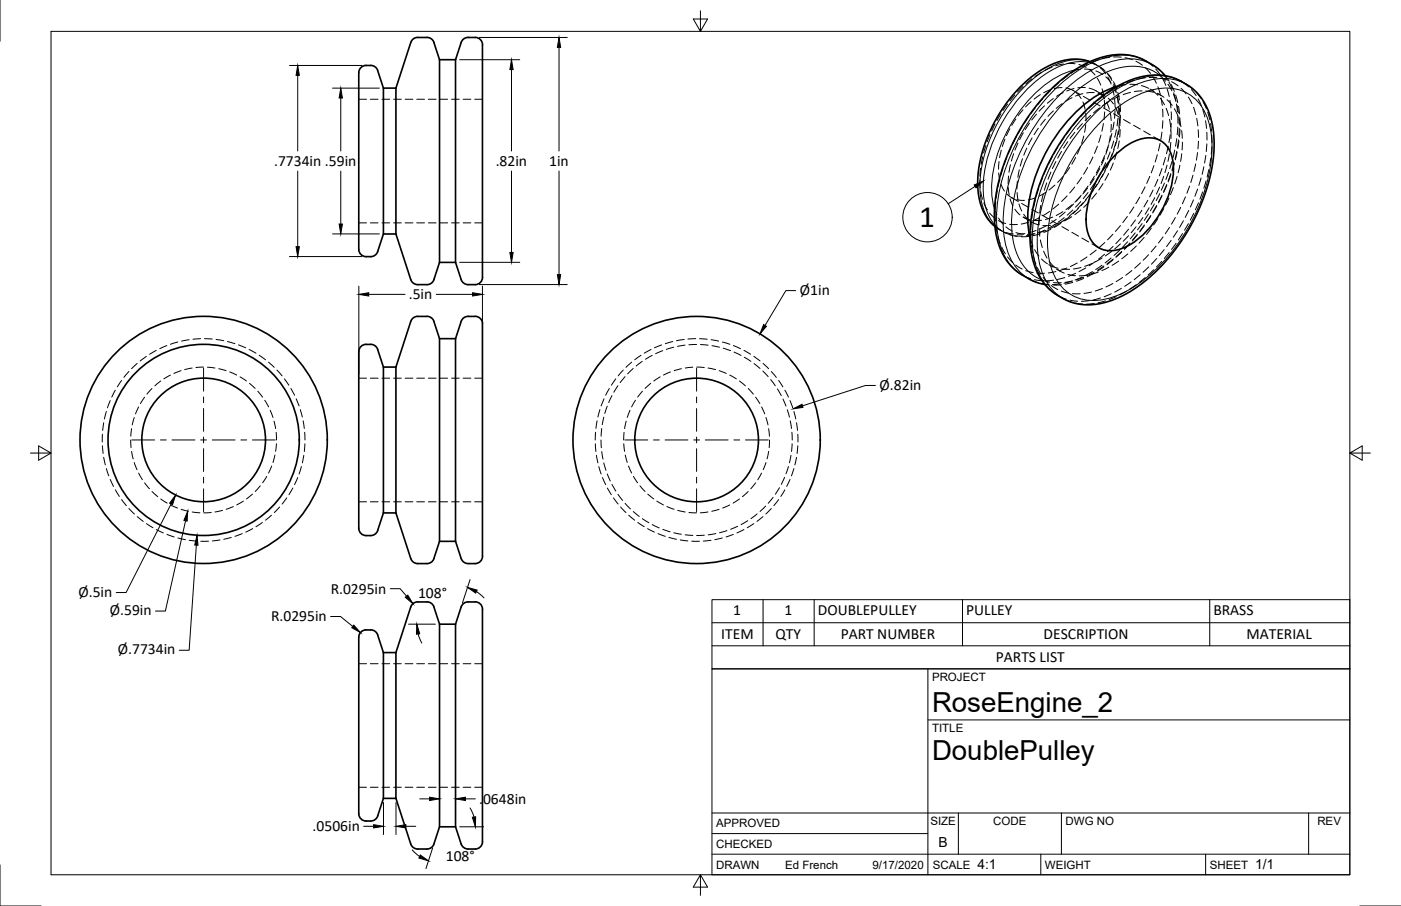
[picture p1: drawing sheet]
<svg xmlns="http://www.w3.org/2000/svg" width="432mm" height="279mm" viewBox="0 0 432 279" stroke-linecap="round" stroke-linejoin="round" font-family="sans-serif">
<!-- layer: Visible -->
<g fill="none" stroke="#000" stroke-width=".51">
<path d="M135.5 18.4v62.5M135.5 18.4l-1.8-5.3-.8-1.1-1.3-.5-3.3 .1-.9 .4-.8 1.1-4.6 14.1M135.5 18.4h4.9M140.4 18.4v62.5M144.3 11.6a4 4 0 0 1 3.8 .6 6.2 6.2 0 0 1 .6 4.2v61.5a40 40 0 0 1-.3 8.8 2.25 2.25 0 0 1-1.9 1.1h-2.2M144.3 11.5l-.9 .2-1.1 1-1.9 5.7M335.9 19l-2.9-.7-3.8 .1-3.9 1-3.9 1.9-3.3 2.3-4.3 3.9-3.3 3.9-3.3 4.9-2.2 4.4-2 5.5-1.1 4.5-.6 5.2 .4 4.6 1 3.9 1.5 2.7 2.4 2.8M118.2 27.2v45M118.2 27.2l-2-5.9a3.6 3.6 0 0 0-5.3 0 40.2 40.2 0 0 0-.3 9.1v45.4a3 3 0 0 0 1.6 3.3h.6a2.85 2.85 0 0 0 3.6-1.5l1.8-5.4M118.2 27.2h3.8M122 27.2v45M334.9 33.9l3.1-2.9 2.9-2.2 3-1.9 4-2 3.6-1.2 3-.5h3.2l2.7 .4 2.9 1.1 3.1 1.8 2.1 1.7 2 2.3 1.4 2.5 1.2 3.1 .8 3.8 .3 3.7-.1 4.3-.7 4.4-1 4.2-1.3 4.2-3.5 7.8-2.5 4.3-2.8 4.1-2.3 2.8-3.5 3.8-3.2 2.9-3.5 2.6-3.7 2.1-3 1.4-3.7 1.1-3.5 .4-3.5-.2-3.5-1.1-3.9-2.2-2.7-2.4-1.8-2.6-1.4-2.9-1.2-4.3-.4-4.8 .3-5.9 .8-4.5 1.7-5.8 1.9-5 2.7-5.2 3.2-5.1 2.9-3.9z"/>
<path d="M344.4 26.6a37 37 0 0 0-19.2 15.6 45.5 45.5 0 0 0-8.4 26.8l.7 4.3M359.1 23.3l-1.8-1.8-1.9-1.4-3.7-2-2.5-.9-2.5-.4-2.9 .1-2.6 .4-3.6 1-3 1.4-3.7 2.1-3.6 2.6-2.5 2.3-5.3 5.8-2.9 4-2.4 3.8-2.6 4.9-1.6 3.7-2.3 7.5-1.1 7.3-.1 3.5 .4 4.4 .7 3.1 .9 2.5 1.7 3.1 1.5 1.9 2.6 2.1 3.1 1.8 2.7 1.2 1.9 .4M343.2 48.3a17.2 17.2 0 0 1 10.6-5.8 7.2 7.2 0 0 1 7.6 6.5 26.6 26.6 0 0 1-6 20 19.4 19.4 0 0 1-12.8 8.3 7.2 7.2 0 0 1-7.6-6.5 26.6 26.6 0 0 1 6.1-20zM118.2 72.2h3.8M122 72.2l4.6 14 .8 1.1 1.3 .5h2.9l1.3-.5 .8-1.1 1.8-5.3M126.6 99.1l-4.6 14.1M126.6 99.1l.5-.8 1.2-.7h3.3l1.3 .4 .8 1.1M133.7 99.1l1.8 5.3M135.5 80.9h4.9M140.4 80.9l1.9 5.8 1.1 .9 .9 .2M142.1 99.1l-1.7 5.3M144.3 97.6a4 4 0 0 1 3.8 .6l.5 1 .1 .6"/>
<path d="M144.3 97.6l-1.3 .4-.9 1.1M148.7 99.8v64.1a40 40 0 0 1-.3 8.8 2.25 2.25 0 0 1-1.9 1.1h-2.2M110.6 108.5v53.3a3 3 0 0 0 1.6 3.3l.6 .1a2.85 2.85 0 0 0 3.6-1.6l1.8-5.4M116.4 107.8l1.8 5.4M116.4 107.8l-.2-.5a3.6 3.6 0 0 0-5.3 0l-.3 1.1M118.2 113.2v45M118.2 113.2h3.8M122 113.2v45M135.5 104.4v62.5M135.5 104.4h4.9M140.4 104.4v62.5M118.2 158.2h3.8"/>
<path d="M122 158.2l4.6 14 .8 1.2 1.3 .4h2.9l1.3-.4 .8-1.2 1.8-5.3M135.5 166.9h4.9M140.4 166.9l1.9 5.8 1.1 .9 .9 .2M135.5 192.5v62.5M135.5 192.5l-1.8-5.3-.8-1.2-1.3-.4-3.3 .1-.9 .3-.8 1.2-4.6 14.1M135.5 192.5h4.9M140.4 192.5v62.5M144.3 185.6a4 4 0 0 1 3.8 .7 6.2 6.2 0 0 1 .6 4.2v61.4a40 40 0 0 1-.3 8.8 2.25 2.25 0 0 1-1.9 1.1h-2.2M144.3 185.6l-.9 .2-1.1 .9-1.9 5.8M118.2 201.3v44.9M118.2 201.3l-2-5.9a3.6 3.6 0 0 0-5.3 0 39.9 39.9 0 0 0-.3 9.1v38.5a39.5 39.5 0 0 0 .3 9.1 3.6 3.6 0 0 0 5.3 0l2-5.9M118.2 201.3h3.8"/>
<path d="M122 201.3v44.9M118.2 246.2h3.8M122 246.2l4.6 14.1 .8 1.1 1.3 .4h2.9l1.3-.4 .8-1.1 1.8-5.3M135.5 255h4.9M140.4 255l1.9 5.7 1.1 .9 .9 .2"/>
<circle cx="62.8" cy="135.7" r="38.1"/>
<circle cx="62.8" cy="135.7" r="29.5"/>
<circle cx="62.8" cy="135.7" r="19.1"/>
<circle cx="214.7" cy="135.7" r="38.1"/>
<circle cx="214.7" cy="135.7" r="19.1"/>
</g>
<!-- layer: Hidden -->
<g fill="none" stroke="#000" stroke-width=".31">
<path d="M335.9 19l2.9 1.5 1.4 1M110.6 30.6h2.4M114.2 30.6h2.3M117.7 30.6h2.4M121.3 30.6h2.4M124.9 30.6h2.4M128.4 30.6h2.4M132 30.6h2.4M135.6 30.6h2.4M139.2 30.6h2.3M142.7 30.6h2.4M146.3 30.6h2.4"/>
<path d="M311.3 39.7l-1.1 2.1M313.1 36.7l-1.3 2M315.3 33.9l-1.5 1.8M317.3 38l-1.3 2M317.8 31.3l-1.7 1.7M319.5 35.2l-1.5 1.8M320 39.6l-1.3 1.9M320.6 29.2l-1.9 1.4M321.9 32.6l-1.6 1.7M322.2 36.8l-1.5 1.8M323.8 27.6l-2.1 1M324.7 34.2l-1.7 1.7"/>
<path d="M324.7 30.4l-1.9 1.5M327.3 27l-2.3 .3M327.4 32l-1.9 1.4M327.7 28.6l-2.1 1.1M328.5 27.1l2.2 .8M330.4 30.1l-2 1.2M330.8 27.9l2.1 1.2M331 27.3l-2.2 .7M331.7 28.6l1.5 1.8M333.6 38.1l-1.6 1.8M333.7 28.9l-2.2 .7M333.8 31.4l.6 2.3"/>
<path d="M333.9 29.7l2.1 1.2M334.5 27l-2.3 .1M334.6 34.9l.1 2.4M334.6 38.4l-.3 2.4M335.7 27.2l2.2 .9M336.1 35.6l-1.7 1.7M337 31.5l2.1 1.2M337.2 28.6l-2.3 .1M337.8 28l2.8 1.6M338.4 28.8l2.2 .8M338.9 28.7l1.5 1.8M338.9 33.3l-1.9 1.5"/>
<path d="M340.1 33.3l2.1 1.2M341 31.5l.9 2.2M341.1 22.3l1.5 1.9M341.6 30.3l1.6 1.7M341.9 31.3l-2 1.3M342.2 34.8l.3 2.4M342.5 38.4l-.1 2.3M343.2 25.2l.9 2.2M343.2 35.1l2 1.2M343.8 33.1l.8 2.1M344.5 28.5l.5 2.3M344.9 36.4l.3 2.3"/>
<path d="M345 29.6l-2.1 1.1M345 39.1l-.4 2.4M345.2 32l.1 2.4M345.2 39.9l-.1 2.4M345.3 35.6l-.1 2.4M346.3 36.9l2.1 1.1M347.1 26.1l-2.8 .5M348.3 26l2.3 .1M348.4 28.5l-2.2 .7M349.4 38.6l2.1 1.2M351.8 26.4l2.2 .8M352 28l-2.4 .3"/>
<path d="M353.2 28l2.3 .5M354.4 27.5l1.3 .7M355 27.9l1.8 1.5M356.7 28.9l2 1.1M356.7 28.8l1.2 .7M357.6 30.3l1.3 2M359.1 23.3l1.2 1.7M359.4 33.4l.8 2.2M359.7 30.8l1.6 1.7M360.4 36.8l.4 2.3M360.9 26.1l1 2.1M361.9 33.5l1.1 2.1"/>
<path d="M362.4 29.3l.6 2.3M363.2 32.8l.4 2.3M363.4 36.8l.6 2.3M363.6 36.3l.1 2.4M363.7 39.9l-.2 2.4M307.8 53.3l.4 2.4M307.9 49.8l-.1 2.4M308.5 56.8l1.1 2.1M308.6 46.3l-.5 2.3M309.7 42.9l-.8 2.3M310.3 59.8l2 1.4M310.7 57.8l.3 2.4"/>
<path d="M310.8 54.3l-.1 2.3M311.4 50.8l-.4 2.3M312.4 47.4l-.7 2.3M313.5 59.4l.3 2.3M313.6 55.9l-.2 2.3M313.8 44.1l-1 2.2M314.2 52.4l-.5 2.3M315.2 49l-.8 2.2M315.4 41l-1.1 2.1M316.5 45.7l-.9 2.2M318.1 42.5l-1.1 2.1M321.5 59.8l-.5 2.4"/>
<path d="M322.3 59.3l-2 1.2M322.6 56.4l-.7 2.3M323.9 53.1l-.9 2.2M325.1 57.1l-1.8 1.5M325.4 49.8l-1 2.2M327.2 46.7l-1.2 2.1M327.6 54.5l-1.6 1.8M329.1 43.7l-1.3 2M329.7 51.6l-1.4 2M331.3 40.8l-1.5 1.9M331.5 48.6l-1.2 2.1M333 45.3l-1 2.2"/>
<path d="M334 42l-.6 2.2M335.2 58l-1.5 1.8M337 58.8l-1.5 1.9M337.2 55.1l-1.3 1.9M337.9 59.5l-1.4 1.9M338.9 55.8l-1.3 2M339 52l-1.2 2M340 56.6l-1.4 2M340.4 48.7l-.9 2.2M340.6 52.7l-1.1 2.1M341.5 45.4l-.7 2.2M341.7 53.5l-1.1 2.1"/>
<path d="M342.1 49.4l-.9 2.2M342.2 41.9l-.4 2.3M343.1 50.3l-.9 2.2M343.4 46.1l-.8 2.2M344.2 46.9l-.7 2.3M344.4 42.7l-.7 2.2M345 43.5l-.5 2.3M352.5 40.4l2 1.2M355.6 42.2l2.1 1.2M357.4 57.7l-1 2.2M358.7 54.4l-.9 2.2M359.6 57.2l-1 2.2"/>
<path d="M359.7 50.9l-.7 2.3M360.4 47.4l-.4 2.4M360.8 43.9l-.2 2.4M360.9 53.8l-.9 2.3M360.9 40.3v2.4M361.6 57.8l-.9 2.2M361.9 50.4l-.6 2.3M362.8 54.4l-.7 2.3M362.8 47l-.6 2.3M363.4 43.5l-.4 2.3M363.6 50.9l-.5 2.4M364.2 40.3l.2 2.4"/>
<path d="M364.2 47.4l-.3 2.4M364.4 43.8l-.1 2.4M110.6 68.7h2.4M114.2 68.7h2.3M117.7 68.7h2.4M121.3 68.7h2.4M124.9 68.7h2.4M128.4 68.7h2.4M132 68.7h2.4M135.6 68.7h2.4M139.2 68.7h2.3M142.7 68.7h2.4"/>
<path d="M146.3 68.7h2.4M306.6 69.9l3.5 2M311.2 72.4l2.3 .5M311.3 61.3l.9 2.2M311.7 60.9l2.2 1.2M312.8 64.5l1.6 1.8M313.4 61.6l2.3 .2M314 62.9l.9 2.2M314.9 62.7l2 1.2M315.3 66.9l2.2 .9M315.4 67l2.7 1.6M315.5 66.1l1.6 1.7"/>
<path d="M317.1 72.9l-2.4 .1M317.5 73.3l.9 2.6M318 64.5l2 1.2M318.1 68.5l2.2 .9M318.9 77l1.3 2M319.2 61l-2.3 .6M320.3 70.4l.2 2.4M320.3 66.9l-.1 2.4M320.6 72.1l-2.3 .6M320.7 74l.5 2.3M320.8 63.3l-.4 2.4M321 79.9l1.8 1.5"/>
<path d="M321 67.9l-2.3 .1M321.1 66.3l2 1.2M321.6 77.4l1.1 2.2M323.8 69.5l-2.4 .1M323.9 70.7l-2.2 1M324.2 68.1l2 1.2M324.4 67l-2.2 .7M326.9 68.9l-2 1.2M327.2 68.5l-2.3 .8M327.3 69.9l2 1.2M327.6 65.3l-2.1 1.2M329.8 66.7l-1.9 1.5"/>
<path d="M330.3 66.8l-2 1.2M330.4 71.6l2 1.2M330.4 63.2l-1.9 1.4M332.4 64.3l-1.7 1.6M333 60.7l-1.7 1.7M333.1 64.7l-1.8 1.5M333.5 73.4l2 1.2M334.8 61.6l-1.6 1.8M335.7 62.3l-1.7 1.6M336.5 75.2l2.2 1.2M339.7 79.6l-2.1 1.2M342.6 77.5l-1.9 1.4"/>
<path d="M345.3 75.2l-1.8 1.6M345.7 77.8l-1.8 1.6M347.6 78.3l-1.9 1.5M347.8 72.7l-1.6 1.7M348.2 75.2l-1.7 1.7M350.1 70l-1.5 1.8M350.2 75.9l-1.7 1.6M350.5 72.5l-1.5 1.8M352.3 67.1l-1.4 1.9M352.6 73.2l-1.6 1.8M352.7 69.6l-1.5 2M354.2 64.1l-1.3 2"/>
<path d="M354.6 66.7l-1.3 2M354.8 70.4l-1.4 1.9M355.9 60.9l-1.1 2.1M356.5 63.6l-1.2 2.1M356.8 67.4l-1.3 2M358.1 60.5l-1.1 2.1M358.7 64.3l-1.2 2.1M360.3 61.1l-1.1 2.2M322 87.7l1.6 .2M323.2 81.6l1.3 .7M323.4 80.6l1.6 1.7M323.9 81.9l2.2 .8"/>
<path d="M325.5 82.9l1.2 .7M325.9 83.1l2.1 1.1M327.2 87.8l-2.4 .1M327.3 83l2.3 .1M329.1 84.6l2.4 .4M330.6 87.1l-2.3 .5M333.2 82.5l-2.4 .5M334 85.9l-2.2 .8M335 84.9l-2.3 .2M336.5 81.3l-2.2 .8M337.2 84.2l-2.1 1.2M338.5 83.9l-2.3 .7"/>
<path d="M340.2 82.3l-2 1.3M341.7 82.4l-2.1 1.1M343 80.2l-1.8 1.4M344.8 80.5l-2 1.3M37.5 117.3l-1.3 2M39.7 114.6l-1.5 1.8M42.3 112.1l-1.7 1.6M45.1 109.9l-1.9 1.4M46.8 119.8l-1.5 1.8M48.2 108.1l-2.1 1.1M49.5 117.5l-1.8 1.5M51.4 106.6l-2.2 .9"/>
<path d="M52.5 115.7l-2 1.1M54.8 105.5l-2.3 .7M55.8 114.3l-2.2 .9M58.3 104.8l-2.3 .4M59.2 113.5l-2.3 .5M61.8 104.5l-2.3 .1M62.7 113.2l-2.3 .1M63 104.4l2.4 .2M63.9 113.2l2.4 .3M66.6 104.7l2.3 .4M67.4 113.7l2.3 .6M70.1 105.3l2.3 .7"/>
<path d="M70.8 114.7l2.2 1M73.5 106.4l2.2 .9M74 116.2l1.9 1.3M76.8 107.8l2.1 1.1M76.9 118.2l1.7 1.6M79.9 109.6l1.9 1.4M82.8 111.7l1.7 1.6M85.4 114.1l1.5 1.8M87.7 116.8l1.3 2M89.7 119.8l1.1 2.1M110.6 116.6h2.4M114.2 116.6h2.3"/>
<path d="M117.7 116.6h2.4M121.3 116.6h2.4M124.9 116.6h2.4M128.4 116.6h2.4M132 116.6h2.4M135.6 116.6h2.4M139.2 116.6h2.3M142.7 116.6h2.4M146.3 116.6h2.4M187.8 119.8l-1.1 2.1M189.8 116.8l-1.4 2M190.5 119l-1.3 2"/>
<path d="M192.1 114.1l-1.6 1.8M192.6 116.2l-1.5 1.8M194.7 111.7l-1.8 1.6M195.2 113.6l-1.8 1.7M197.6 109.6l-2 1.4M198 111.4l-1.9 1.5M200.6 118.2l-1.8 1.6M200.7 107.8l-2.1 1.1M201 109.6l-2.1 1.2M203.5 116.2l-2 1.3M203.9 106.4l-2.2 .9M204.3 108.1l-2.2 1"/>
<path d="M206.7 114.7l-2.2 1M207.3 105.3l-2.2 .7M207.6 107.1l-2.2 .6M210 113.7l-2.2 .6M210.9 104.7l-2.4 .4M211.1 106.4l-2.3 .4M213.5 113.2l-2.3 .3M214.4 104.4l-2.4 .2M214.7 106.2l-2.4 .1M214.7 113.2l2.4 .1M215.6 104.5l2.4 .1M215.9 106.3l2.3 .1"/>
<path d="M218.2 113.5l2.3 .5M219.2 104.8l2.3 .4M219.4 106.6l2.3 .5M221.7 114.3l2.2 .9M222.7 105.5l2.2 .7M222.9 107.4l2.2 .7M224.9 115.7l2 1.1M226 106.6l2.2 .9M226.3 108.6l2.1 1M227.9 117.5l1.8 1.5M229.3 108.1l2.1 1.1M229.4 110.2l2 1.2"/>
<path d="M230.6 119.8l1.6 1.8M232.3 109.9l2 1.4M232.4 112.1l1.9 1.5M235.1 114.4l1.6 1.7M235.2 112.1l1.7 1.6M237.5 117.1l1.5 1.9M237.7 114.6l1.6 1.8M239.6 119.9l1.2 2.1M240 117.3l1.3 2M31.6 133.9l-.1 2.4M31.6 137.5l.2 2.3M32 130.4l-.4 2.3"/>
<path d="M32.8 126.9l-.6 2.3M34 123.5l-.9 2.3M35.5 120.3l-1.1 2.1M40.3 135.7l.1 2.3M40.5 132.2l-.2 2.3M40.6 139.2l.4 2.3M41.4 128.8l-.7 2.2M42.7 125.5l-.9 2.1M44.6 122.5l-1.3 2M79.5 120.7l1.4 1.8M81.6 123.4l1.2 2.1M83.3 126.5l.8 2.2"/>
<path d="M84.5 129.9l.4 2.3M85.1 133.3l.1 2.4M85.2 136.8l-.3 2.4M91.3 123l.9 2.2M92.6 126.3l.6 2.3M93.4 129.8l.4 2.3M93.9 133.3l.1 2.4M94 136.9l-.2 2.3M183.5 136.9l.2 2.3M183.6 133.3l-.1 2.4M184 129.8l-.3 2.3M184.9 126.3l-.6 2.3"/>
<path d="M185.2 135.7l.1 2.4M185.5 132.1l-.2 2.4M185.5 139.3l.3 2.3M186.1 128.7l-.5 2.3M186.2 123l-.9 2.2M187.2 125.2l-.8 2.3M188.6 122l-1 2.1M192.3 136.8l.2 2.4M192.3 133.3l-.1 2.4M193 129.9l-.5 2.3M194.2 126.5l-.9 2.2M195.9 123.4l-1.2 2.1"/>
<path d="M198 120.7l-1.5 1.8M232.9 122.5l1.3 2M234.7 125.5l1 2.1M236.1 128.8l.6 2.2M236.9 139.2l-.5 2.3M236.9 132.2l.3 2.3M237.2 135.7l-.1 2.3M241.3 123.1l1 2.1M241.9 120.3l1.1 2.1M242.7 126.4l.6 2.2M243.5 123.5l.8 2.3M243.6 129.8l.3 2.3"/>
<path d="M244.1 133.3l.1 2.4M244.1 136.9l-.2 2.3M244.7 126.9l.6 2.3M245.5 130.4l.3 2.3M245.9 133.9v2.4M245.9 137.5l-.2 2.3M32 141l.5 2.4M32.8 144.5l.7 2.2M34 147.9l1 2.1M35.6 151.1l1.2 2M37.5 154.1l1.4 1.8M39.7 156.8l1.7 1.7"/>
<path d="M41.4 142.6l.8 2.2M42.3 159.3l1.9 1.5M42.7 145.9l1.2 2.1M44.6 148.9l1.5 1.8M46.9 151.6l1.7 1.6M49.6 153.9l1.9 1.3M52.6 155.7l2.1 1M55.8 157.1l2.3 .6M59.2 157.9l2.4 .2M65.1 158.1l-2.3 .1M68.6 157.4l-2.3 .5M71.9 156.2l-2.2 .9"/>
<path d="M75 154.5l-2 1.2M77.8 152.4l-1.8 1.5M80.2 149.8l-1.5 1.8M82.2 146.9l-1.3 2M83.7 158.9l-1.9 1.5M83.8 143.7l-1 2.2M84.7 140.3l-.6 2.3M86.2 156.4l-1.7 1.7M88.4 153.5l-1.4 1.9M90.3 150.5l-1.3 2.1M91.8 147.3l-1 2.2M92.9 143.9l-.7 2.3"/>
<path d="M93.6 140.4l-.4 2.3M110.6 154.7h2.4M114.2 154.7h2.3M117.7 154.7h2.4M121.3 154.7h2.4M124.9 154.7h2.4M128.4 154.7h2.4M132 154.7h2.4M135.6 154.7h2.4M139.2 154.7h2.3M142.7 154.7h2.4M146.3 154.7h2.4"/>
<path d="M183.8 140.4l.5 2.3M184.6 143.9l.7 2.3M185.7 147.3l1 2.2M186.1 142.7l.7 2.3M187.2 146.2l.9 2.1M187.2 150.5l1.2 2.1M188.6 149.4l1.2 2M189.1 153.5l1.4 1.9M190.5 152.4l1.4 1.9M191.3 156.4l1.6 1.7M192.7 155.2l1.6 1.8M192.7 140.3l.6 2.3"/>
<path d="M193.7 143.7l1 2.2M193.8 158.9l1.8 1.5M195.2 157.8l1.8 1.5M195.2 146.9l1.3 2M197.2 149.8l1.6 1.8M198 160l2 1.2M199.6 152.4l1.9 1.5M202.4 154.5l2.1 1.2M205.5 156.2l2.3 .9M208.9 157.4l2.3 .5M212.3 158.1l2.4 .1M218.2 157.9l-2.3 .2"/>
<path d="M221.6 157.1l-2.2 .6M224.9 155.7l-2.2 1M227.9 153.9l-2 1.3M230.6 151.6l-1.8 1.6M232.9 148.9l-1.5 1.8M233.3 158.5l-1.8 1.4M234.7 145.9l-1.1 2.1M235.2 159.3l-1.9 1.5M236 156.1l-1.7 1.6M236.1 142.6l-.9 2.2M237.7 156.8l-1.7 1.7M238.3 153.4l-1.5 1.8"/>
<path d="M240 154.1l-1.5 1.8M240.2 150.4l-1.2 2M241.8 147.2l-1 2.2M241.9 151.1l-1.2 2M243 143.9l-.7 2.2M243.5 147.9l-1 2.1M243.8 140.4l-.5 2.3M244.7 144.5l-.8 2.2M245.5 141l-.5 2.4M45.1 161.5l2 1.3M48.2 163.3l2.1 1.1M51.4 164.8l2.3 .8"/>
<path d="M54.8 165.9l2.3 .5M58.3 166.6l2.4 .3M64.3 166.9h-2.4M67.8 166.5l-2.4 .3M71.3 165.8l-2.3 .5M74.7 164.6l-2.3 .8M77.9 163l-2.1 1.1M80.9 161.1l-2 1.3M196.6 161.1l2 1.3M199.6 163l2.1 1.1M201 161.8l2.2 1M202.8 164.6l2.2 .8"/>
<path d="M204.3 163.2l2.2 .8M206.2 165.8l2.3 .5M207.7 164.3l2.3 .5M209.7 166.5l2.3 .3M211.2 164.9l2.3 .2M213.2 166.9h2.4M217.1 165.1h-2.4M219.1 166.6l-2.3 .3M220.6 164.5l-2.3 .4M222.6 165.9l-2.3 .5M224 163.6l-2.2 .7M226 164.8l-2.2 .8"/>
<path d="M227.4 162.3l-2.2 .9M229.3 163.3l-2.2 1.1M230.5 160.6l-2.1 1.2M232.3 161.5l-2 1.3M110.6 204.7h2.4M114.2 204.7h2.3M117.7 204.7h2.4M121.3 204.7h2.4M124.9 204.7h2.4M128.4 204.7h2.4M132 204.7h2.4M135.6 204.7h2.4"/>
<path d="M139.2 204.7h2.3M142.7 204.7h2.4M146.3 204.7h2.4M110.6 242.8h2.4M114.2 242.8h2.3M117.7 242.8h2.4M121.3 242.8h2.4M124.9 242.8h2.4M128.4 242.8h2.4M132 242.8h2.4M135.6 242.8h2.4M139.2 242.8h2.3"/>
<path d="M142.7 242.8h2.4M146.3 242.8h2.4"/>
</g>
<!-- layer: Visible Narrow -->
<path d="M335.5 19.2a19 19 0 0 0-14.4 4.4 46.5 46.5 0 0 0-18.1 34.6 16.9 16.9 0 0 0 3.6 11.2M335.9 19a15.8 15.8 0 0 0-13.4 2.4 46.2 46.2 0 0 0-20.5 35.6 16.5 16.5 0 0 0 4.7 12.8M353.1 18.8a16.8 16.8 0 0 0-15.3 0 50.7 50.7 0 0 0-22.8 22 53.1 53.1 0 0 0-7.8 28.7 19.3 19.3 0 0 0 6.5 14.4l1.4 .9M355.1 19.9a16.8 16.8 0 0 0-15.3 .1 50.7 50.7 0 0 0-22.8 22 53.1 53.1 0 0 0-7.8 28.7 19.3 19.3 0 0 0 6.5 14.4l1.4 .9M331.2 21.6a30.6 30.6 0 0 0-16.7 12.3 41.1 41.1 0 0 0-8.8 26.4l.8 4.2M339.5 37.3a32.8 32.8 0 0 1 18.1-10 13.2 13.2 0 0 1 14.8 9.8 37.5 37.5 0 0 1-1.7 23.5 55.7 55.7 0 0 1-22.5 28.6 19.6 19.6 0 0 1-15.9 2.7 14.1 14.1 0 0 1-8.8-11 43 43 0 0 1 4-26.1 60.4 60.4 0 0 1 12-17.5zM357.3 23.1a14.8 14.8 0 0 0-14.1-1.7 42.7 42.7 0 0 0-19.9 15.8 55.7 55.7 0 0 0-11.5 32.4 18.8 18.8 0 0 0 6.7 15.4l2.5 1.3M364.1 25.1a16.8 16.8 0 0 0-15.3 0 50.7 50.7 0 0 0-22.8 22 53.1 53.1 0 0 0-7.8 28.7 19.3 19.3 0 0 0 6.5 14.4l1.4 .9M365.6 26a16.8 16.8 0 0 0-15.3 0 50.7 50.7 0 0 0-22.8 22 53.1 53.1 0 0 0-7.8 28.7 19.3 19.3 0 0 0 6.5 14.4l1.4 .9" fill="none" stroke="#000" stroke-width=".31"/>
<!-- layer: Hidden Narrow -->
<g fill="none" stroke="#000" stroke-width=".31">
<path d="M327.7 19.7l-2.3 .6M328.9 19.6l2.4 .1M332.5 19.9l2.3 .9M335.3 19.7l-2.2 1M335.5 19.2l2.2 .8M335.9 19l2.4 1.3M338.6 18.4l-2.3 .8M342 17.7l-2.3 .4M343.2 17.6h2.4M346.7 17.8l2.3 .6M350.1 18.9l2 1.2M353.1 18.8l2.3 1.7"/>
<path d="M355.1 19.9l2.3 1.7M306.7 38.2l-1.1 2.2M308.5 35.1l-1.2 2.1M310.5 32.1l-1.4 2M312.8 29.3l-1.5 1.8M315 39.1l-1.1 2M315.3 26.7l-1.7 1.7M317 36.1l-1.3 1.9M318 24.3l-1.8 1.6M319.1 33.2l-1.4 1.9M321 22.3l-2 1.3M321.4 30.5l-1.6 1.8"/>
<path d="M323.8 27.9l-1.7 1.7M324.3 20.7l-2.2 1M326.4 25.5l-1.8 1.6M329.2 23.3l-1.9 1.4M330.1 39.5l-1.5 1.9M332.1 21.3l-2 1.3M332.3 36.8l-1.5 1.8M333.1 21.3l-1.9 .3M334.2 21.3l2.4 .3M334.8 34.2l-1.7 1.7M335.7 21.4l1.8 1.7M337.4 31.8l-1.8 1.6"/>
<path d="M337.8 21.9l2.1 1.1M338.2 24.1l1.1 2.1M338.8 20.5l1.8 1.5M339.2 21l1.6 1.8M339.7 27.4l.5 2.3M340.1 38.1l-.5 2.4M340.1 29.6l-1.8 1.5M340.4 30.9l.1 2.4M340.5 34.5l-.2 2.4M340.8 23.7l1.6 1.8M341.4 22.9l1.3 1.9M341.4 23.7l1.1 2.2"/>
<path d="M342.8 27.1l.5 2.3M343 26.5l1 2.1M343.1 27.6l-2 1.3M343.2 25.9l.8 2.3M343.4 37.7l-.5 2.3M343.5 30.5l.2 2.4M343.7 34.1l-.2 2.4M344.3 29.4l.3 2.3M344.4 29.8l.5 2.3M344.6 36.5l-.3 2.3M344.7 32.9v2.4M345 33.3l.1 2.3"/>
<path d="M345.1 36.9l-.3 2.3M346.2 26l-2.1 1.1M349.5 24.7l-2.2 .8M353 24l-2.3 .4M353 20.9l1.6 1.7M354.2 23.9h2.4M355.3 23.6l1.1 2.1M356.2 21.3l1.5 1.9M356.9 26.8l.7 2.2M357.3 23.2l1.9 1.8M357.7 24.1l2.3 .6M357.8 30.2l.4 2.3"/>
<path d="M358.2 22.5l1.5 1.8M358.3 24.2l1 2.2M358.3 33.7l.1 2.3M358.4 37.2l-.2 2.4M359.7 27.5l.7 2.3M360 26l1.2 2M360.3 25.3l1 2.2M360.6 30.9l.3 2.4M361 34.5v2.4M361 38l-.2 2.4M361.1 25.2l2 1.3M361.7 29.1l.8 2.2"/>
<path d="M361.7 28.6l.7 2.3M362.6 32.1l.3 2.3M362.8 32.5l.4 2.3M363 35.6l.1 2.4M363 39.2l-.2 2.4M363.3 36l.2 2.4M363.5 39.6l-.2 2.4M364 27.2l1.6 1.8M364.1 25.1l2.3 1.7M365.6 26l2.3 1.7M366.3 29.9l1.1 2.1M367.2 27.6l1.5 1.9"/>
<path d="M367.9 33.1l.7 2.2M368.7 28.5l1.5 1.9M368.8 36.5l.4 2.3M369.3 30.5l1 2.2M370.7 33.8l.6 2.3M370.8 31.4l1 2.1M371.6 37.2l.3 2.4M372.2 34.6l.7 2.4M373.1 38.1l.3 2.4M302 55.5l.1 2.4M302.2 51.9l-.2 2.4M302.3 59.1l.5 2.3"/>
<path d="M302.9 48.3l-.5 2.4M303.9 44.9l-.7 2.3M305.1 41.5l-.9 2.2M307.4 58.8l-.4 2.3M308.1 55.3l-.5 2.3M309.1 51.9l-.7 2.3M310.3 48.6l-.8 2.2M311.7 45.3l-1 2.2M313.3 42.1l-1.1 2.1M320.1 58.2l-.7 2.3M321.3 54.9l-.8 2.2M322.7 51.6l-1 2.2"/>
<path d="M324.3 48.5l-1.1 2M326 45.4l-1.2 2M328 42.4l-1.3 2M331.2 57.7l-1.5 1.8M333.4 54.7l-1.4 2M335.2 51.6l-1.2 2.1M335.3 59.4l-1.4 1.9M335.4 57.3l-1.4 2M336.1 59.8l-1.5 1.9M336.8 48.4l-1 2.2M337.3 54.3l-1.3 2.1M337.4 56.4l-1.4 2"/>
<path d="M338.1 56.9l-1.3 1.9M338.2 45.1l-.9 2.2M339 51.2l-1.1 2.1M339.2 53.4l-1.2 2M339.3 41.6l-.7 2.3M339.9 53.8l-1.2 2.1M340.5 48l-1 2.1M340.8 50.2l-1.1 2.1M341.5 50.6l-1 2.1M341.7 44.6l-.8 2.2M342.2 46.9l-.9 2.2M342.7 41.2l-.6 2.3"/>
<path d="M342.9 47.3l-.9 2.2M343.3 43.5l-.7 2.2M343.9 43.9l-.7 2.3M344.1 40l-.5 2.3M344.7 40.4l-.5 2.3M352.9 57.6l-1 2.1M354.4 54.4l-1 2.2M355.4 58.6l-1.1 2.1M355.6 51.1l-.8 2.2M356.7 47.7l-.7 2.3M356.8 55.3l-.9 2.2M357.4 59.7l-1.1 2.2"/>
<path d="M357.5 44.2l-.5 2.3M358.1 40.7l-.3 2.4M358.1 52l-.8 2.2M358.9 56.5l-1 2.2M359.2 48.6l-.7 2.3M359.6 56.9l-1 2.2M360 45.1l-.5 2.3M360.2 53.1l-.9 2.3M360.7 41.6l-.4 2.3M360.8 53.6l-.8 2.2M361.2 49.7l-.7 2.3M361.9 50.1l-.7 2.3"/>
<path d="M362.1 46.3l-.6 2.3M362.7 46.7l-.5 2.3M362.7 42.8l-.4 2.3M363.2 43.1l-.3 2.4M366.6 57.4l-.8 2.2M367.7 54l-.7 2.3M368.5 50.6l-.5 2.3M369.1 47.1l-.4 2.3M369.1 58.3l-.8 2.2M369.3 40l.1 2.4M369.4 43.5l-.2 2.4M370.2 54.9l-.7 2.3"/>
<path d="M370.6 59.2l-.8 2.2M371 51.4l-.5 2.4M371.6 47.9l-.3 2.4M371.7 55.8l-.7 2.3M372 40.8v2.4M372 44.4l-.2 2.3M372.6 52.3l-.6 2.3M373.2 48.8l-.4 2.3M373.5 41.7v2.3M373.5 45.2l-.2 2.4M303.2 62.6l1.1 2.1M305 65.7l1.7 1.7"/>
<path d="M306.5 64.5l.7 1.7M306.6 69.4l1.8 1.5M306.6 69.8l2.3 1.4M306.7 65.8l.1 2.4M306.9 62.3l-.2 2.3M306.9 69.4l.4 2.3M307.6 72.9l.7 2.2M307.7 68l2.3 .9M307.8 67.2l1.4 2M308.7 76.2l1.2 2.1M309.4 71.6l2.2 .8M310 71.7l2.3 .5"/>
<path d="M310 70l2 1.3M310.5 79.2l1.6 1.8M311.1 69.2h2.5M312.8 72.7l2.3 .1M313.1 71.7l2.3 .5M315.9 72l-2.4 .2M317.1 68.5l-2.4 .6M317.7 72.1l.1 2.4M317.9 68.6l-.2 2.4M317.9 75.7l.4 2.3M318.3 65.1l-.3 2.3M318.5 79.2l.8 2.2"/>
<path d="M318.6 72.2l-2.3 .5M319 72l-2.3 .3M319.1 61.6l-.5 2.3M319.3 71.1l-2.3 .7M320.4 67.1l-2.2 1M322 71l-2.2 .9M322.4 71l-2.2 .8M322.5 69.6l-2.1 1M323.5 65.2l-2 1.3M325.1 69.2l-2.1 1.2M325.5 67.6l-1.9 1.4M325.6 69.4l-2.1 1.1"/>
<path d="M326.3 62.9l-1.8 1.6M328 67.1l-1.9 1.5M328.3 65.4l-1.8 1.5M328.6 67.4l-2 1.4M328.9 60.4l-1.7 1.7M330.6 64.7l-1.7 1.7M330.9 62.9l-1.7 1.7M331.3 65.1l-1.8 1.6M333.1 62.2l-1.6 1.7M333.2 60.2l-1.5 1.8M333.8 62.5l-1.7 1.8M335 79.2l-2 1.3"/>
<path d="M337.9 77.1l-1.9 1.5M340.4 78.4l-1.8 1.5M340.5 74.8l-1.7 1.6M342.5 79.6l-1.9 1.5M343 72.2l-1.6 1.8M343.1 79.9l-1.9 1.4M343.1 76l-1.8 1.6M345.1 77.2l-1.8 1.6M345.3 69.6l-1.5 1.8M345.5 73.4l-1.6 1.7M345.7 77.5l-1.7 1.6M347.5 66.8l-1.4 1.8"/>
<path d="M347.6 74.6l-1.7 1.7M347.8 70.7l-1.5 1.8M348.2 75l-1.6 1.7M349.5 63.8l-1.4 2M349.9 71.8l-1.6 1.9M350 67.8l-1.4 1.9M350.6 72.2l-1.6 1.9M351.3 60.8l-1.2 2M351.9 64.8l-1.3 2M352 69l-1.4 1.9M352.7 69.4l-1.4 1.9M353.8 61.8l-1.2 2"/>
<path d="M354 66l-1.3 2M354 78.6l-1.7 1.7M354.7 66.4l-1.3 2M355.8 62.9l-1.2 2.1M356.3 75.9l-1.5 1.8M356.5 79.7l-1.6 1.8M356.5 63.4l-1.2 2M358.1 60.2l-1 2.1M358.5 73.1l-1.5 1.9M358.8 77l-1.5 1.8M360.3 77.9l-1.5 1.8M360.4 70.1l-1.3 2"/>
<path d="M361 74.1l-1.5 2M362.3 67.1l-1.2 2M362.5 75l-1.4 1.9M362.9 71.2l-1.3 2M363.9 63.9l-1.1 2.1M364.5 72l-1.3 2M364.7 68.1l-1.2 2M365.4 60.7l-1 2.2M366.3 69l-1.2 2M366.4 64.9l-1.1 2.1M367.8 61.6l-.9 2.2M367.9 65.8l-1.1 2.1"/>
<path d="M369.4 62.5l-1 2.2M313 81.7l2 1.3M315.1 84.8l2.5 1.1M316.1 83.4l2.3 .7M317.1 86l2.6 1.1M318.8 86.3l2.3 .3M319.6 84.2l2.3 .1M319.7 82.5l1.1 2.1M320.8 87.4l2.4 .3M321 86.3l2.5 .7M321.5 85.6l1.6 1.7M324 88.1l2 1.2"/>
<path d="M324.7 87.1l2.4 .1M324.7 86.4l-2.4 .2M325.4 83.7l-2.3 .5M326 91.1l2.6 1.2M326.7 87.6l-2.3 .2M327.1 89.8l2.3 .6M327.6 92l2.6 1.2M328.2 85.6l-2.3 .6M328.8 82.7l-2.2 .7M329.8 92.6l2.3 .3M330.2 86.7l-2.3 .7M330.6 90.6h2.3"/>
<path d="M330.6 86.6l-2.3 .5M331.3 93.5l2.4 .3M331.5 84.3l-2.2 .9M332 81.1l-2.1 1.1M333.5 85.4l-2.2 1M334 85.5l-2.3 .8M334.7 82.6l-2.1 1.2M335.7 92.7l-2.4 .2M336.4 90.1l-2.3 .4M336.7 83.8l-2.1 1.1M337.2 83.9l-2.1 1.1M337.2 93.6l-2.3 .2"/>
<path d="M337.6 80.6l-1.9 1.4M339.2 91.9l-2.3 .6M339.7 81.8l-2 1.3M339.8 89l-2.3 .7M340.2 82l-2 1.4M340.7 92.8l-2.3 .6M342.5 90.6l-2.2 .9M343 87.4l-2.1 1.1M344 91.5l-2.2 .9M345.6 88.9l-2 1.2M346 85.6l-2 1.2M347.2 89.8l-2.1 1.2"/>
<path d="M348.6 87l-2 1.3M348.8 83.4l-1.8 1.5M350.2 87.8l-2 1.4M351.4 84.7l-1.8 1.5M351.5 81.1l-1.8 1.6M353 85.6l-1.9 1.5M354.1 82.3l-1.8 1.6M355.6 83.2l-1.8 1.6M358.1 80.6l-1.7 1.7"/>
</g>
<!-- layer: Border -->
<path d="M0 0v12.7M15.7 9.7h400.3v260.1h-400.3zM215.9 3.3v6.4l-2.2-3.8h4.4l-2.2 3.8M9.4 139.7h6.3l-3.8-2.2v4.4l3.8-2.2M416 139.7l3.8 2.2v-4.4l-3.8 2.2h6.4M0 266.7v12.7h12.7M215.9 269.8l2.2 3.8h-4.4l2.2-3.8v6.3M419.1 279.4h12.7" fill="none" stroke="#000" stroke-width=".31"/>
<!-- layer: Titleblock -->
<path d="M219.4 206.3h196.6v63.5h-196.6zM286 206.3v63.5M286 222h130M219.4 257.1h66.6M219.4 250.7h196.6M295.4 250.7v12.7M327.1 250.7v12.7M403.3 250.7v12.7M219.4 263.4h196.6M320.8 263.4v6.4M371.6 263.4v6.4" fill="none" stroke="#000" stroke-width=".31"/>
<!-- layer: Center Lines -->
<g fill="none" stroke="#000" stroke-width=".31">
<path d="M62.7 113.6v7M214.7 113.6v7M40.6 135.7h7.1M49.5 135.7h1.7M53 135.7h7.1M61.8 135.7h1.8M62.7 122.4v1.8M62.7 126v7M62.7 134.8v1.8M62.7 138.4v7M65.4 135.7h7.1M74.2 135.7h1.8"/>
<path d="M77.8 135.7h7M192.6 135.7h7M201.4 135.7h1.8M205 135.7h7M213.8 135.7h1.8M214.7 122.4v1.8M214.7 126v7M214.7 134.8v1.8M214.7 138.4v7M217.4 135.7h7M226.2 135.7h1.8M229.8 135.7h7"/>
<path d="M62.7 147.2v1.8M62.7 150.7v7.1M214.7 147.2v1.8M214.7 150.7v7.1"/>
</g>
<!-- layer: Dimensions -->
<g fill="none" stroke="#000" stroke-width=".31">
<path d="M141.7 18.4h18.5M147.7 11.6h27.1M172.3 14.6v32M89.2 20.2h22.4M91.8 23.2v23.4M102.5 27.2h14.4M105 30.2v16.4M157.6 21.5v25.1M91.8 52.8v23.3M105 52.8v16.3M157.6 52.8v25.1M172.3 52.7v32"/>
<path d="M89.2 79.1h22.4M102.5 72.1h14.4M110.6 88.2v27.2M113.6 90.8h11.2M134.5 90.8h11.1M141.7 80.9h18.5M147.7 87.8h27.1M148.7 88.2v27.2M245.3 89.6h-3.1l-6.4 10.8M269.8 118.9h-3l-19.5 6.3M52.7 155.4l-13.8 27.3h-3.1M57.2 160.6l-6.2 27.8h-3.1"/>
<path d="M60.5 168.1l-2.2 32.4h-3.1M144.9 178.7l-2.4 7.3M101.9 190.1h3l3.8 3.1M120.3 181.5h3l2 2.4M125.9 192.5h8.3M128.9 195.5l1.1 2.8M146.8 182.4l2.4 2M112.1 254.8h3M118.2 247.5v9.9M122 247.5v9.9M125.1 254.8h3M129.4 246.4h3"/>
<path d="M135.5 243.8v9.9M140.4 243.8v9.9M141.7 255h7.4M143.4 246.4h3.1M144.9 249.2l1.2 2.7M127.1 262.1l2.2 2M133.3 261.5l-2 6.4"/>
</g>
<g fill="#000" stroke="#000" stroke-width=".31">
<path d="M172.3 11.6l.5 3h-1zM91.8 20.2l.5 3h-1.1zM105 27.2l.5 3h-1zM157.6 18.4l.6 3.1h-1.1zM91.2 76.1h1.1l-.5 3zM104.5 69.1h1l-.5 3zM157.1 77.9h1.1l-.6 3zM110.6 90.8l3-.5v1zM145.6 90.3l3.1 .5-3.1 .5zM171.8 84.7h1l-.5 3.1zM235.4 100.1l.8 .5-2 2.4zM244.4 126.1l2.8-1.4 .3 .9z"/>
<path d="M54.1 152.7l-.9 2.9-.9-.4zM57.8 157.6l-.1 3.1-1-.2zM60.7 165.1l.3 3h-1zM109.1 192.8l2 2.3-2.7-1.5zM124.9 184.2l.8-.7 1.6 2.7zM128.5 192.5l.9 3-1 .1zM144.1 181.1l3 .9-.5 .9zM115.1 254.3l3.1 .5-3.1 .5zM122 254.8l3.1-.5v1zM132.4 245.9l3.1 .5-3.1 .5zM140.4 246.4l3-.5v1zM145.6 252l1-.1-.1 3.1z"/>
<path d="M129.5 263.7l2.6 1.8-3-.9z"/>
</g>
<!-- layer: BOM -->
<g fill="none" stroke="#000" stroke-width=".31">
<path d="M300.5 57.5l-8.3 5.3M219.4 184.9h196.6v21.4h-196.6zM219.4 199.2h196.6M219.4 192h196.6M235.2 184.9v14.3M250.9 184.9v14.3M296.7 184.9v14.3M372.9 184.9v14.3"/>
<circle cx="285.9" cy="67" r="7.6"/>
</g>
<path d="M300.3 57l2.8-1.2-2.3 2.1z" fill="#000" stroke="#000" stroke-width=".31"/>
<text font-size="9.6" x="283.3" y="70">1</text>
<g font-size="8.5">
<text x="287.3" y="219.5">RoseEngine_2</text>
<text x="287.3" y="234.5">DoublePulley</text>
</g>
<g font-size="4.8">
<text x="84.5" y="51.2">.7734in .59in</text>
<text x="152.8" y="51.2">.82in</text>
<text x="169.2" y="51.2">1in</text>
<text x="126" y="92.3">.5in</text>
<text x="246.5" y="90.9">Ø1in</text>
<text x="271.1" y="120.1">Ø.82in</text>
<text x="24.2" y="184">Ø.5in</text>
<text x="101.9" y="183">R.0295in</text>
<text x="128.8" y="184.3">108°</text>
<text x="33.9" y="189.7">Ø.59in</text>
<text x="83.5" y="191.6">R.0295in</text>
<text x="226" y="189.5">1</text>
<text x="241.8" y="189.5">1</text>
<text x="252.1" y="189.5">DOUBLEPULLEY</text>
<text x="297.8" y="189.5">PULLEY</text>
<text x="374" y="189.5">BRASS</text>
<text x="222.3" y="197.1">ITEM</text>
<text x="239" y="196.9">QTY</text>
<text x="259.1" y="197.1">PART NUMBER</text>
<text x="321.6" y="197.1">DESCRIPTION</text>
<text x="384.2" y="197.1">MATERIAL</text>
<text x="36.3" y="201.8">Ø.7734in</text>
<text x="306.9" y="204.2">PARTS LIST</text>
<text x="147.7" y="247.9">.0648in</text>
<text x="96.4" y="256.3">.0506in</text>
<text x="137.4" y="265.4">108°</text>
</g>
<g font-size="4.3">
<text x="289.3" y="261.2">B</text>
<text x="301.2" y="268.1">4:1</text>
<text x="386.8" y="268.1">1/1</text>
</g>
<g font-size="3.5">
<text x="287.3" y="210.1">PROJECT</text>
<text x="287.3" y="225.8">TITLE</text>
<text x="220.7" y="255.2">APPROVED</text>
<text x="286.7" y="254.5">SIZE</text>
<text x="306.1" y="254.5">CODE</text>
<text x="328.4" y="254.5">DWG NO</text>
<text x="406" y="254.5">REV</text>
<text x="220.7" y="261.5">CHECKED</text>
<text x="220.7" y="267.9">DRAWN</text>
<text x="242" y="267.9">Ed French</text>
<text x="268.9" y="267.9">9/17/2020</text>
<text x="287.5" y="267.9">SCALE</text>
<text x="322.1" y="267.9">WEIGHT</text>
<text x="372.9" y="267.9">SHEET</text>
</g>
</svg>
